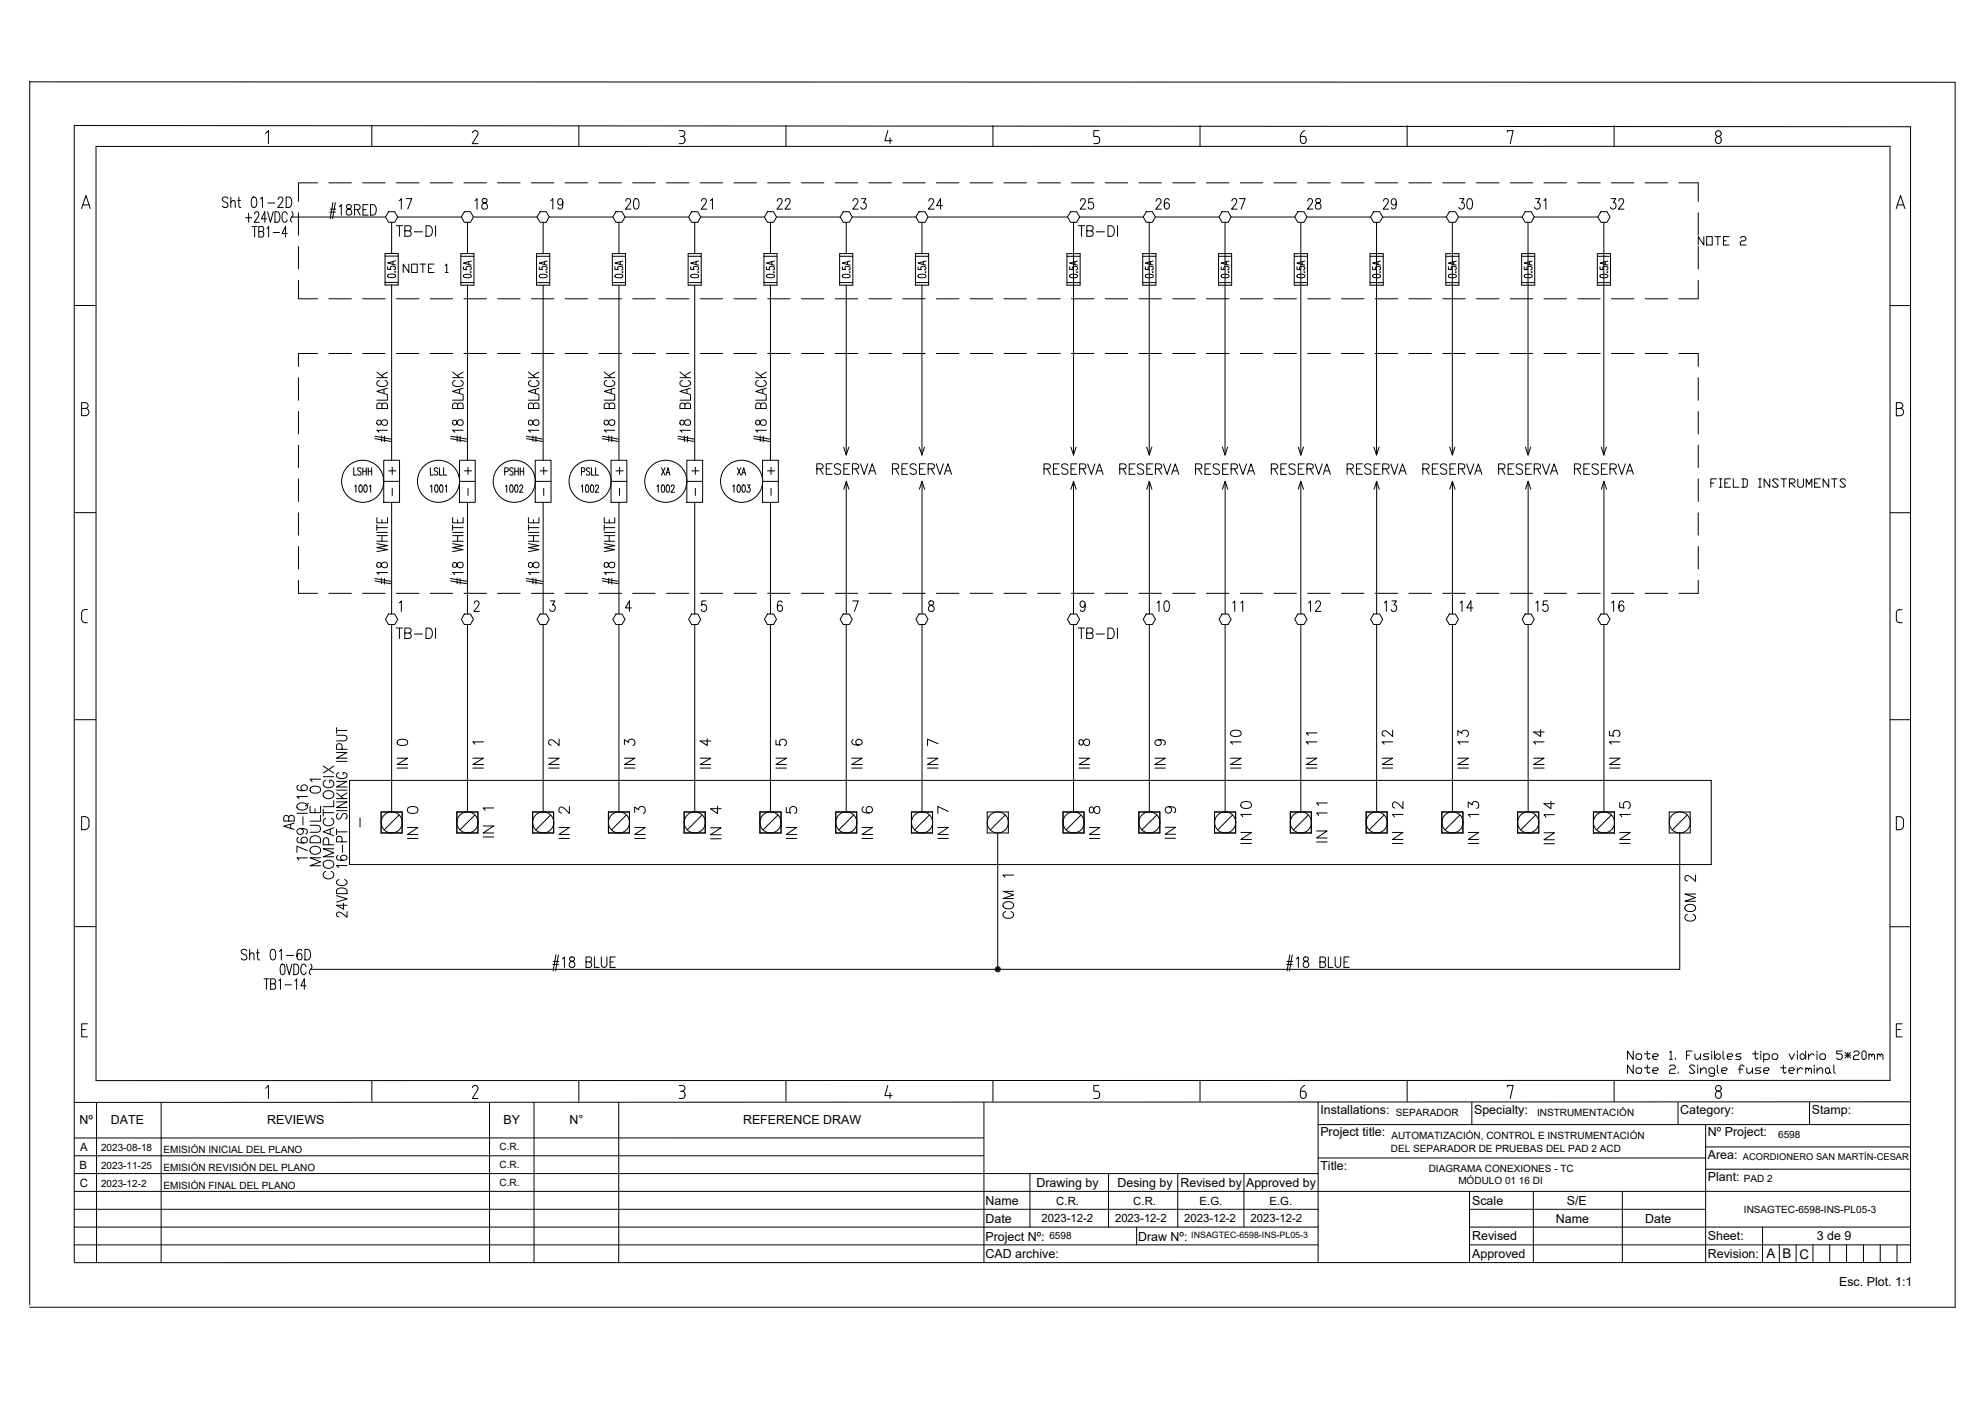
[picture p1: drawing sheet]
<svg xmlns="http://www.w3.org/2000/svg" width="420mm" height="297mm" viewBox="0 0 420 297" stroke-linecap="round" stroke-linejoin="round" font-family="sans-serif">
<g fill="none" stroke="#000" stroke-width=".21">
<path d="M6.3 17.3l407.5 .1v259.4h-407.5M6.3 17.2v259.1M15.7 26.6l388.7 .2v240.5M15.7 26.6v240.5M20.3 31h379.8v197.7l-379.8 .1zM56.2 28.3l.6-.6v2.7M67.2 38.7h-4v3.9M69.6 38.7h4.8M76.8 38.7h4.7M78.7 26.6v4.4M83.9 38.7h4.8M91 38.7h4.8"/>
<path d="M98.2 38.7h4.8M100 28.1a.61 .61 0 0 1 .8-.4 .61 .61 0 0 1 .3 .9M101.1 28.6l-1.1 1.8h1.2M105.3 38.7h4.8M112.5 38.7h4.7M119.6 38.7h4.8M122.5 26.6v4.4M126.8 38.7h4.7M133.9 38.7h4.8M141.1 38.7h4.7M143.7 27.7h.7a.6 .6 0 0 1 .6 .6 .6 .6 0 0 1-.6 .6M143.7 30.4h.7"/>
<path d="M144 28.9a.77 .77 0 0 1 1 .6 .77 .77 0 0 1-.6 .9M148.2 38.7h4.8M155.3 38.7h4.8M162.5 38.7h4.7M166.4 26.6v4.4M169.6 38.7h4.8M176.8 38.7h4.8M183.9 38.7h4.8M187.9 27.7l-.6 2.1h1.5M188.4 29.2v1.2M191.1 38.7h4.7M198.2 38.7h4.8"/>
<path d="M205.4 38.7h4.7M210.2 26.6v4.4M212.5 38.7h4.8M219.7 38.7h4.7M226.8 38.7h4.7M231.5 30.4h.6M232.6 27.7h-1.1v1.2h.7a.77 .77 0 0 1 .6 .7 .77 .77 0 0 1-.6 .8M233.9 38.7h4.8M241.1 38.7h4.7M248.2 38.7h4.8M254 26.6v4.4M255.4 38.7h4.7"/>
<path d="M262.5 38.7h4.8M269.6 38.7h4.8M276.8 38.7h4.8M283.9 38.7h4.8M291.1 38.7h4.8M297.8 26.6v4.4M298.2 38.7h4.8M305.4 38.7h4.7M312.5 38.7h4.8M319.1 28v-.3h1.2l-.6 2.7M319.7 38.7h4.7M326.8 38.7h4.8"/>
<path d="M334 38.7h4.7M341.1 38.7h4.7M341.7 26.6v4.4M348.2 38.7h4.8M355.4 38.7h4.1v3.9M363.3 29.1a.68 .68 0 0 1 1 .5 .68 .68 0 0 1-1 .6l-.2-.4zM17.3 44.1l.9-2.7 .9 2.7M17.5 43.4h1.3M48.2 42a.59 .59 0 0 0-.7-.3 .59 .59 0 0 0-.4 .8l1 .5a.56 .56 0 0 1-.3 .9l-.6-.1-.1-.2M48.9 42.9l.4-.4 .4 .1 .1 1.3M48.9 41.7v2.2M50.3 42.5h.6"/>
<path d="M50.6 41.7v1.8v.3l.4 .1M52 46.1h1.3M52.6 45.1v2M53.4 48h1M53.4 41.8l.5-.1a1.31 1.31 0 0 1 .4 1.8l-.2 .3-.4 .1a1.31 1.31 0 0 1-.4-1.8zM53.9 45.4l.1-.4a.5 .5 0 0 1 .7 0 .5 .5 0 0 1 0 .7l-.9 1.4h1.1M53.9 48v2.2M54.8 49l.9-.1 .1-.3-.1-.5-.9-.1v2.2h.7a.64 .64 0 0 0 .3-.6 .64 .64 0 0 0-.3-.6M55.1 42.1l.4-.4v2.2M56.4 46.3h-1.1l.8-1.5v2.3M56.5 48.4l.4-.4v2.2M56.6 44.8l.6 2.3 .6-2.3"/>
<path d="M56.6 43h1.6M57.8 49.2h1.4M58.2 44.8h.5a1.41 1.41 0 0 1 0 2.3h-.5zM58.9 42.2l.3-.5h.3l.3 .2a.8 .8 0 0 1-.2 1l-.8 1h1.2M60.6 41.7h.6a1.31 1.31 0 0 1 0 2.2h-.6zM60.8 49.4h-1.1l.7-1.4v2.2M60.8 45.4a.51 .51 0 0 0-.3-.5 .51 .51 0 0 0-.5 0 1.65 1.65 0 0 0 .1 2.2 .55 .55 0 0 0 .7-.6M61.8 44.8l.2 .6-.2 .5M61.8 45.9h19.8M61.8 45.9l-.3 .6 .3 .5M63.2 59.3v4h4M63.2 45v4.8"/>
<path d="M63.2 52.2v4.7M69.8 44.9h1.2M69.9 44.3h1.2M70.5 42.9l-.6 3.4M71 42.9l-.6 3.4M71.8 43.7l.4-.4v2.2M73.4 43.4a.5 .5 0 0 0 .2 .8 .7 .7 0 0 1 .9 .6 .7 .7 0 0 1-.8 .7 .73 .73 0 0 1-.4-.8 .73 .73 0 0 1 .8-.5 .45 .45 0 0 0 .3-.5 .45 .45 0 0 0-.4-.4zM75 44.4h.8a.54 .54 0 0 0 .4-.5 .54 .54 0 0 0-.4-.6h-.8v2.2M75.6 44.4l.6 1.1M76.8 44.4h.7M77.9 43.3h-1.1v2.2h1.1M78.4 43.3h.6a1.31 1.31 0 0 1 0 2.2h-.6z"/>
<path d="M81.5 59.8h2.8M81.5 54.2h2.8M82 56.4v.6h.7a.52 .52 0 0 1 .5-.7 .52 .52 0 0 1 .5 .7l-.3 .1M82.1 58.2l.7-.2a.71 .71 0 0 1 .9 .5 1.19 1.19 0 0 1-1.7 0zM82.9 47.1v6.6M83.7 55.2l-1.7 .5 1.7 .4M84.2 45.9h13.4M84.3 53.7h-2.8v6.6h2.8M97.5 54.3h2.8M97.5 53.7h2.8v6.7h-2.8zM97.5 59.8h2.8M98.1 56.5v.5h.6a.5 .5 0 0 1 .5-.6 .5 .5 0 0 1 .5 .6l-.3 .2"/>
<path d="M98.2 58.2l.6-.1a.71 .71 0 0 1 1 .4 1.24 1.24 0 0 1-1.7 0zM98.9 47.1v6.6M99.2 55.4v.6M99.6 57.6h.2zM99.8 55.3l-1.7 .4 1.7 .4M100.2 45.9h13.5M113.6 54.3h2.8M113.6 53.7h2.8v6.7h-2.8zM113.6 59.8h2.8M114.1 56.5v.5h.7a.39 .39 0 0 1 .1-.6h.4a.42 .42 0 0 1 .4 .2 .42 .42 0 0 1 0 .4l-.2 .2M114.2 58.2l.7-.1a.71 .71 0 0 1 .9 .4 1.24 1.24 0 0 1-1.7 0zM115 47.1v6.6"/>
<path d="M115.2 55.4v.6M115.6 57.6h.2zM115.8 55.3l-1.7 .4 1.7 .4M116.3 45.9h13.4M129.6 54.3h2.8M129.6 53.7h2.8v6.7h-2.8zM129.6 59.8h2.8M130.2 56.5v.5l.7 .1a.52 .52 0 0 1 .3-.8 .52 .52 0 0 1 .6 .6l-.3 .3M130.2 58.2l.7-.1a.71 .71 0 0 1 .9 .4 1.24 1.24 0 0 1-1.6 0zM131 47.1v6.6M131.3 55.4v.6M131.7 57.6h.1z"/>
<path d="M131.8 55.3l-1.6 .4 1.6 .4M132.3 45.9h13.5M145.7 54.3h2.7M145.7 53.7h2.7v6.7h-2.7zM145.7 59.8h2.7M146.2 56.5v.5h.6a.5 .5 0 0 1 .5-.6 .5 .5 0 0 1 .5 .6l-.2 .2M146.3 58.2l.6-.1a.71 .71 0 0 1 1 .4 1.24 1.24 0 0 1-1.7 0zM147.1 47.1v6.6M147.3 55.4v.6M147.7 57.6h.2zM147.9 55.3l-1.7 .4 1.7 .4M148.3 45.9h13.5"/>
<path d="M161.7 54.3h2.8M161.7 53.7h2.8v6.7h-2.8zM161.7 59.8h2.8M162.2 56.5v.5h.7a.39 .39 0 0 1 .1-.6h.4a.44 .44 0 0 1 .5 .5l-.3 .3M162.3 58.2l.7-.1a.71 .71 0 0 1 .9 .4 1.24 1.24 0 0 1-1.7 0zM163.1 47.1v6.6M163.4 55.4v.6M163.8 57.6h.1zM163.9 55.3l-1.7 .4 1.7 .4M164.4 45.9h13.4M177.7 54.3h2.8M177.7 53.7h2.8v6.7h-2.8z"/>
<path d="M177.7 59.8h2.8M178.3 56.5v.5l.7 .1a.52 .52 0 0 1 .3-.8 .52 .52 0 0 1 .6 .6l-.3 .3M178.4 58.2l.6-.1a.71 .71 0 0 1 .9 .4 1.21 1.21 0 0 1-1.6 0zM179.1 47.1v6.6M179.4 55.4v.6M179.8 57.6h.1zM179.9 55.3l-1.6 .4 1.6 .4M180.4 45.9h13.5M193.8 54.3h2.8M193.8 53.7h2.8v6.7h-2.8zM193.8 59.8h2.8M194.3 56.5v.5h.7a.5 .5 0 0 1 .4-.6 .5 .5 0 0 1 .5 .6l-.2 .2"/>
<path d="M194.4 58.2l.6-.1a.71 .71 0 0 1 1 .4 1.24 1.24 0 0 1-1.7 0zM195.1 47.1v6.6M195.4 55.4v.6M195.8 57.6h.2zM196 55.3l-1.7 .4 1.7 .4M196.4 45.9h29.6M225.8 54.3h2.8M225.8 53.7h2.8v6.7h-2.8zM225.8 59.8h2.8M226.4 56.5v.5h.6a.39 .39 0 0 1 .2-.6h.4a.42 .42 0 0 1 .4 .2 .42 .42 0 0 1 0 .4l-.2 .2M226.5 58.2l.6-.1a.71 .71 0 0 1 1 .4 1.24 1.24 0 0 1-1.7 0zM227.2 47.1v49.2"/>
<path d="M227.5 55.4v.6M227.9 57.6h.2zM228.1 55.3l-1.7 .4 1.7 .4M228.5 45.9h13.5M241.9 54.3h2.8M241.9 53.7h2.8v6.7h-2.8zM241.9 59.8h2.8M242.4 56.5v.5h.7a.51 .51 0 0 1 .5-.6 .51 .51 0 0 1 .4 .6l-.2 .2M242.5 58.2l.6-.1a.71 .71 0 0 1 1 .4 1.24 1.24 0 0 1-1.7 0zM243.3 47.1v49.2M243.6 55.4v.6M244 57.6h.1z"/>
<path d="M244.1 55.3l-1.7 .4 1.7 .4M244.6 45.9h13.4M257.9 54.3h2.8M257.9 53.7h2.8v6.7h-2.8zM257.9 59.8h2.8M258.5 56.5v.5h.6a.5 .5 0 0 1 .5-.6 .5 .5 0 0 1 .5 .6l-.3 .2M258.6 58.2l.6-.1a.71 .71 0 0 1 .9 .4 1.24 1.24 0 0 1-1.6 0zM259.3 47.1v49.2M259.6 55.4v.6M260 57.6h.1zM260.1 55.3l-1.6 .4 1.6 .4M260.6 45.9h13.5"/>
<path d="M273.9 54.3h2.8M273.9 53.7h2.8v6.7h-2.8zM273.9 59.8h2.8M274.5 56.5v.5h.7a.39 .39 0 0 1 .1-.6h.4a.42 .42 0 0 1 .4 .2 .42 .42 0 0 1 0 .4l-.2 .2M274.6 58.2l.6-.1a.71 .71 0 0 1 1 .4 1.24 1.24 0 0 1-1.7 0zM275.3 47.1v49.2M275.6 55.4v.6M276 57.6h.2zM276.2 55.3l-1.7 .4 1.7 .4M276.6 45.9h13.5M290 54.3h2.8M290 53.7h2.8v6.7h-2.8z"/>
<path d="M290 59.8h2.8M290.5 56.5v.5l.8 .1a.52 .52 0 0 1 .3-.8 .52 .52 0 0 1 .6 .6l-.3 .3M290.6 58.2l.7-.1a.71 .71 0 0 1 .9 .4 1.24 1.24 0 0 1-1.7 0zM291.4 47.1v49.2M291.7 55.4v.6M292.1 57.6h.1zM292.2 55.3l-1.7 .4 1.7 .4M292.7 45.9h13.4M306 54.3h2.8M306 53.7h2.8v6.7h-2.8zM306 59.8h2.8M306.6 56.5v.5h.6a.5 .5 0 0 1 .5-.6 .5 .5 0 0 1 .5 .6l-.3 .2"/>
<path d="M306.7 58.2l.6-.1a.71 .71 0 0 1 1 .4 1.24 1.24 0 0 1-1.7 0zM307.4 47.1v49.2M307.7 55.4v.6M308.1 57.6h.1M308.3 55.3l-1.7 .4 1.7 .4M308.7 45.9h13.5M322.1 54.3h2.8M322.1 53.7h2.8v6.7h-2.8zM322.1 59.8h2.8M322.6 56.5v.5h.7a.39 .39 0 0 1 .1-.6h.4a.44 .44 0 0 1 .5 .5l-.3 .3M322.7 58.2l.6-.1a.71 .71 0 0 1 1 .4 1.24 1.24 0 0 1-1.7 0zM323.4 47.1v49.2"/>
<path d="M323.8 55.4v.6M324.1 57.6h.2zM324.3 55.3l-1.7 .4 1.7 .4M324.7 45.9h13.5M338.1 54.3h2.8M338.1 53.7h2.8v6.7h-2.8zM338.1 59.8h2.8M338.7 56.5v.5l.7 .1a.53 .53 0 0 1 .3-.8 .53 .53 0 0 1 .6 .6l-.3 .3M338.7 58.2l.7-.1a.74 .74 0 0 1 .9 .4 1.24 1.24 0 0 1-1.6 0zM339.5 47.1v49.2M339.8 55.4v.6M340.2 57.6h.1z"/>
<path d="M340.3 55.3l-1.6 .4 1.6 .4M359.5 59.3v4h-4.1M359.5 45v4.8M359.5 52.2v4.7M401.4 44.2l.9-2.8 .9 2.8M401.6 43.4h1.3M15.9 64.7h4.4M63.2 80v4.7M67.2 74.8h-4v2.8M69.6 74.8h4.8M69.6 63.3h4.8M76.8 74.8h4.7"/>
<path d="M76.8 63.3h4.7M79.8 80h2.2M79.8 78.8l1.5 1.2M82 78.8l-1.3 .7M82.9 60.3v37.1M83.9 74.8h4.8M83.9 63.3h4.8M91 74.8h4.8M91 63.3h4.8M95.8 80h2.2M95.8 78.8l1.5 1.2M98 78.8l-1.2 .7"/>
<path d="M98.2 74.8h4.8M98.2 63.3h4.8M98.9 60.4v37M105.3 74.8h4.8M105.3 63.3h4.8M111.9 80h2.2M111.9 78.8l1.4 1.2M112.5 74.8h4.7M112.5 63.3h4.7M114.1 78.8l-1.3 .7M115 60.4v37M119.6 74.8h4.8"/>
<path d="M119.6 63.3h4.8M126.8 74.8h4.7M126.8 63.3h4.7M127.9 80h2.2M127.9 78.8l1.5 1.2M130.1 78.8l-1.3 .7M131 60.4v37M133.9 74.8h4.8M133.9 63.3h4.8M141.1 74.8h4.7M141.1 63.3h4.7M143.9 80h2.3"/>
<path d="M143.9 78.8l1.5 1.2M146.2 78.8l-1.3 .7M147.1 60.4v37M148.2 74.8h4.8M148.2 63.3h4.8M155.3 74.8h4.8M155.3 63.3h4.8M160 80h2.2M160 78.8l1.4 1.2M162.2 78.8l-1.3 .7M162.5 74.8h4.7M162.5 63.3h4.7"/>
<path d="M163.1 60.4v37M169.6 74.8h4.8M169.6 63.3h4.8M176.8 74.8h4.8M176.8 63.3h4.8M179.1 60.4v35.9M183.9 74.8h4.8M183.9 63.3h4.8M191.1 74.8h4.7M191.1 63.3h4.7M195.1 60.4v35.9M198.2 74.8h4.8"/>
<path d="M198.2 63.3h4.8M205.4 74.8h4.7M205.4 63.3h4.7M212.5 74.8h4.8M212.5 63.3h4.8M219.7 74.8h4.7M219.7 63.3h4.7M226.8 74.8h4.7M226.8 63.3h4.7M233.9 74.8h4.8M233.9 63.3h4.8M241.1 74.8h4.7"/>
<path d="M241.1 63.3h4.7M248.2 74.8h4.8M248.2 63.3h4.8M255.4 74.8h4.7M255.4 63.3h4.7M262.5 74.8h4.8M262.5 63.3h4.8M269.6 74.8h4.8M269.6 63.3h4.8M276.8 74.8h4.8M276.8 63.3h4.8M283.9 74.8h4.8"/>
<path d="M283.9 63.3h4.8M291.1 74.8h4.8M291.1 63.3h4.8M298.2 74.8h4.8M298.2 63.3h4.8M305.4 74.8h4.7M305.4 63.3h4.7M312.5 74.8h4.8M312.5 63.3h4.8M319.7 74.8h4.7M319.7 63.3h4.7M326.8 74.8h4.8"/>
<path d="M326.8 63.3h4.8M334 74.8h4.7M334 63.3h4.7M341.1 74.8h4.7M341.1 63.3h4.7M348.2 74.8h4.8M348.2 63.3h4.8M355.4 74.8h4.1v2.8M359.5 80v4.7M400 64.7h4.4M17.3 85.3h.7a.6 .6 0 0 1 .7 .6 .6 .6 0 0 1-.6 .6 .77 .77 0 0 1 .7 .7 .77 .77 0 0 1-.7 .8h-.8zM17.3 86.5h.7"/>
<path d="M63.2 87.1v4.8M63.2 94.3v4.7M74.9 99v1.6h.6M76.4 99.3a.36 .36 0 0 0-.5-.3 .36 .36 0 0 0-.1 .6l.5 .3 .1 .5-.2 .2-.5-.2M76.8 99v1.6M76.8 99.8h.7M77.5 99v1.6M77.9 99.8h.8M77.9 99v1.6M78.7 99v1.6M79.3 92.9l3.4 .6M79.3 92.4l3.4 .6"/>
<path d="M79.9 89a.59 .59 0 0 0 .2 1l.4-.1 .1-.2a.7 .7 0 0 1 .7-.8 .7 .7 0 0 1 .7 .7 .73 .73 0 0 1-.9 .4 .73 .73 0 0 1-.5-.8 .51 .51 0 0 0-.7-.2zM80.3 80.6a.61 .61 0 0 0-.4 .9 1.5 1.5 0 0 0 2.1-.2 .64 .64 0 0 0-.5-.7M80.7 92.3v1.2M80.8 85.7a.6 .6 0 0 1 .6-.4 .6 .6 0 0 1 .6 .4v.8h-2.2v-.8l.1-.2 .3-.2a.52 .52 0 0 1 .6 .4v.8M81.2 97.4h3.4v9h-3.4zM81.3 82.4v.9M81.4 92.4v1.1M82 91.1h-2.2l.4 .4M82 83.7v1h-2.2M82 82.2l-2.2 .7 2.2 .6M91.1 99v1.6h.6M92.7 99.3a.38 .38 0 0 0-.6-.2 .38 .38 0 0 0 0 .6l.4 .2 .2 .5-.3 .2-.5-.2"/>
<path d="M93 99v1.6h.6M93.9 99v1.6h.6M95.4 92.9l3.4 .6M95.4 92.4l3.4 .6M95.9 89a.6 .6 0 0 0 .2 1l.4-.1 .2-.2a.7 .7 0 0 1 .6-.8 .7 .7 0 0 1 .7 .7 .73 .73 0 0 1-.8 .4 .73 .73 0 0 1-.5-.8 .5 .5 0 0 0-.8-.2zM96.3 80.6a.61 .61 0 0 0-.4 .9 1.48 1.48 0 0 0 2.1-.2 .64 .64 0 0 0-.5-.7M96.8 92.3v1.2M96.9 85.7a.6 .6 0 0 1 .5-.4 .6 .6 0 0 1 .6 .4v.8h-2.2v-.8a.54 .54 0 0 1 .5-.4 .54 .54 0 0 1 .6 .4v.8M97.3 97.4h3.3v9h-3.3zM97.3 82.4v.9M97.4 92.4v1.1M98 91.1h-2.2l.4 .4"/>
<path d="M98 83.7v1h-2.2M98 82.2l-2.2 .7 2.2 .6M106.8 99.9l.7-.1v-.7l-.7-.1v1.6M108.6 99.3a.38 .38 0 0 0-.6-.2 .38 .38 0 0 0 .1 .6l.4 .2 .1 .5-.3 .2-.4-.2M109 99.8h.7M109 99v1.6M109.7 99v1.6M110.1 99.8h.7M110.1 99v1.6M110.8 99v1.6M111.4 92.9l3.4 .6M111.4 92.4l3.4 .6"/>
<path d="M112 89a.6 .6 0 0 0 .2 1l.4-.1 .1-.2a.7 .7 0 0 1 .6-.8 .7 .7 0 0 1 .8 .7 .73 .73 0 0 1-.9 .4 .73 .73 0 0 1-.5-.8 .5 .5 0 0 0-.7-.2zM112.4 80.6a.61 .61 0 0 0-.4 .9 1.48 1.48 0 0 0 2.1-.2 .64 .64 0 0 0-.6-.7M112.8 92.3v1.2M112.9 85.7a.6 .6 0 0 1 .6-.4 .6 .6 0 0 1 .6 .4v.8h-2.2v-.8a.54 .54 0 0 1 .5-.4 .54 .54 0 0 1 .5 .4v.8M113.3 97.4h3.3v9h-3.3zM113.3 82.4v.9M113.4 92.4v1.1M114.1 91.1h-2.2l.4 .4M114.1 83.7v1h-2.2M114.1 82.2l-2.2 .7 2.2 .6M123.1 99.9l.6-.2v-.6l-.6-.1v1.6M124.8 99.3a.37 .37 0 0 0-.5-.3 .37 .37 0 0 0-.2 .6l.6 .3 .1 .5-.2 .2-.5-.2"/>
<path d="M125.2 99v1.6h.6M126.1 99v1.6h.6M127.5 92.9l3.4 .6M127.5 92.4l3.4 .6M128 89a.6 .6 0 0 0 .2 1l.4-.1 .1-.2a.7 .7 0 0 1 .7-.8 .7 .7 0 0 1 .7 .7 .73 .73 0 0 1-.9 .4 .73 .73 0 0 1-.5-.8 .5 .5 0 0 0-.7-.2zM128.4 80.6a.61 .61 0 0 0-.4 .9 1.48 1.48 0 0 0 2.1-.2 .64 .64 0 0 0-.5-.7M128.8 92.3v1.2M129 85.7a.6 .6 0 0 1 .5-.4 .6 .6 0 0 1 .6 .4v.8h-2.2v-.8a.54 .54 0 0 1 .5-.4 .54 .54 0 0 1 .6 .4v.8M129.3 97.4h3.4v9h-3.4zM129.4 82.4v.9M129.5 92.4v1.1M130.1 91.1h-2.2l.4 .4"/>
<path d="M130.1 83.7v1h-2.2M130.1 82.2l-2.2 .7 2.2 .6M143.5 92.9l3.4 .6M143.5 92.4l3.4 .6M144 89a.6 .6 0 0 0 .2 1l.5-.1 .1-.2a.71 .71 0 0 1 .6-.8 .71 .71 0 0 1 .8 .7 .74 .74 0 0 1-.9 .4 .74 .74 0 0 1-.5-.8 .5 .5 0 0 0-.8-.2zM144.4 80.6a.61 .61 0 0 0-.4 .9 1.51 1.51 0 0 0 2.2-.2 .63 .63 0 0 0-.6-.7M144.9 92.3v1.2M145 85.7a.62 .62 0 0 1 .6-.4 .62 .62 0 0 1 .6 .4v.8h-2.3v-.8a.54 .54 0 0 1 .5-.4 .54 .54 0 0 1 .6 .4v.8M145.4 97.4h3.3v9h-3.3zM145.4 82.4v.9M145.5 92.4v1.1M146.2 91.1h-2.3l.4 .4"/>
<path d="M146.2 83.7v1h-2.3M146.2 82.2l-2.3 .7 2.3 .6M159.5 92.9l3.4 .6M159.5 92.4l3.4 .6M160.1 89a.6 .6 0 0 0 .2 1l.4-.1 .1-.2a.7 .7 0 0 1 .6-.8 .7 .7 0 0 1 .8 .7 .73 .73 0 0 1-.9 .4 .73 .73 0 0 1-.5-.8 .5 .5 0 0 0-.7-.2zM160.5 80.6a.61 .61 0 0 0-.4 .9 1.48 1.48 0 0 0 2.1-.2 .64 .64 0 0 0-.5-.7M160.9 92.3v1.2M161 85.7a.6 .6 0 0 1 .6-.4 .6 .6 0 0 1 .6 .4v.8h-2.2v-.8a.54 .54 0 0 1 .5-.4 .54 .54 0 0 1 .5 .4v.8M161.4 97.4h3.3v9h-3.3zM161.4 82.4v.9M161.6 92.4v1.1M162.2 91.1h-2.2l.4 .4"/>
<path d="M162.2 83.7v1h-2.2M162.2 82.2l-2.2 .7 2.2 .6M178.6 94.7l.5 1.6M179.7 94.7l-.6 1.6M194.6 94.7l.5 1.6M195.7 94.7l-.6 1.6M226.7 94.7l.5 1.6M227.8 94.7l-.6 1.6M242.7 94.7l.6 1.6M243.8 94.7l-.5 1.6M258.7 94.7l.6 1.6M259.8 94.7l-.5 1.6"/>
<path d="M274.8 94.7l.5 1.6M275.9 94.7l-.6 1.6M290.8 94.7l.6 1.6M291.9 94.7l-.5 1.6M306.8 94.7l.6 1.6M308 94.7l-.6 1.6M322.9 94.7l.5 1.6M324 94.7l-.6 1.6M338.9 94.7l.6 1.6M340 94.7l-.5 1.6M359.5 87.1v4.8M359.5 94.3v4.7"/>
<path d="M401.4 85.3h.8a.6 .6 0 0 1 .6 .6 .6 .6 0 0 1-.6 .6 .77 .77 0 0 1 .7 .7 .77 .77 0 0 1-.7 .8h-.8zM401.4 86.5h.8M15.9 108.5h4.4M63.2 101.4v4.8M63.2 108.6v4.7M63.2 115.7v4.8M75.1 103l.2-.3v1.5M76.1 102.7h.4l.2 .6-.1 .6-.2 .3h-.3l-.1-.6zM77.2 102.7h.4l.1 .6v.6l-.3 .3h-.2l-.2-.6zM78.2 103l.3-.3v1.5M79.8 115.1l2.2 .4-2.2 .4 2.2 .5-2.2 .4M79.8 109.6v1.1h2.2v-1.1"/>
<path d="M79.8 114.6h2.2M79.8 113.4h2.2M79.8 112.7h2.2M79.8 111.7h2.2M79.8 111.1v1.2M79.9 119.2a.59 .59 0 0 0 .2 .9l.4-.1 .1-.1a.7 .7 0 0 1 .7-.9 .7 .7 0 0 1 .7 .8 .73 .73 0 0 1-.9 .4 .73 .73 0 0 1-.5-.8 .51 .51 0 0 0-.7-.2zM80.8 110v.7M80.8 113.4v1.2M82.9 106.4v23.6M83 103.4v1.5M91.1 103l.3-.3v1.5M92.1 102.7h.5l.1 .3v.9l-.3 .3h-.3v-.3z"/>
<path d="M93.2 102.7h.4l.2 .6-.1 .6-.2 .3h-.3l-.2-.6zM94.2 103l.3-.3v1.5M95.8 115.1l2.2 .4-2.2 .4 2.2 .5-2.2 .4M95.8 109.6v1.1h2.2v-1.1M95.8 114.6h2.2M95.8 113.4h2.2M95.8 112.7h2.2M95.8 111.7h2.2M95.8 111.1v1.2M95.9 119.2a.6 .6 0 0 0 .2 .9l.4-.1 .2-.1a.7 .7 0 0 1 .6-.9 .7 .7 0 0 1 .7 .8 .73 .73 0 0 1-.8 .4 .73 .73 0 0 1-.5-.8 .5 .5 0 0 0-.8-.2zM96.9 110v.7M96.9 113.4v1.2"/>
<path d="M98.9 106.4v23.6M99.1 103.4v1.5M107 103l.3-.3v1.5M108 102.7h.4l.2 .6-.1 .6-.2 .3h-.3l-.1-.6zM109.1 102.7h.4l.2 .6-.1 .6-.3 .3h-.2l-.1-.3zM110 103l.1-.2a.34 .34 0 0 1 .5 0 .34 .34 0 0 1 0 .5l-.6 .9h.7M111.9 115.1l2.2 .4-2.2 .4 2.2 .5-2.2 .4M111.9 109.6v1.1h2.2v-1.1M111.9 114.6h2.2M111.9 113.4h2.2M111.9 112.7h2.2M111.9 111.7h2.2"/>
<path d="M111.9 111.1v1.2M112 119.2a.6 .6 0 0 0 .2 .9l.4-.1 .1-.1a.7 .7 0 0 1 .6-.9 .7 .7 0 0 1 .8 .8 .73 .73 0 0 1-.9 .4 .73 .73 0 0 1-.5-.8 .5 .5 0 0 0-.7-.2zM112.9 110v.7M112.9 113.4v1.2M115 106.4v23.6M115.1 103.4v1.5M123 103l.3-.3v1.5M124.1 102.7h.4l.1 .3v.9l-.3 .3h-.2l-.1-.3zM125.1 102.7h.4l.2 .6-.1 .6-.2 .3h-.3l-.1-.6zM126.1 103a.34 .34 0 0 1 .5-.3 .34 .34 0 0 1 0 .6l-.6 .9h.7M127.9 115.1l2.2 .4-2.2 .4 2.2 .5-2.2 .4M127.9 109.6v1.1h2.2v-1.1"/>
<path d="M127.9 114.6h2.2M127.9 113.4h2.2M127.9 112.7h2.2M127.9 111.7h2.2M127.9 111.1v1.2M128 119.2a.6 .6 0 0 0 .2 .9l.4-.1 .1-.1a.7 .7 0 0 1 .7-.9 .7 .7 0 0 1 .7 .8 .73 .73 0 0 1-.9 .4 .73 .73 0 0 1-.5-.8 .5 .5 0 0 0-.7-.2zM129 110v.7M129 113.4v1.2M131 106.4v23.6M131.1 103.4v1.5M139.1 103l.2-.3v1.5M140.1 102.7h.3a1.08 1.08 0 0 1 0 1.5h-.1a1.27 1.27 0 0 1-.2-1.5z"/>
<path d="M141.1 102.7h.5l.1 .6v.6l-.1 .3h-.3a1.27 1.27 0 0 1-.2-1.5zM142.1 103v-.2a.34 .34 0 0 1 .5 0 .34 .34 0 0 1 0 .5l-.6 .9h.8M147.1 106.4v23.6M147.2 103.4v1.5M155.1 103l.3-.3v1.5M156.2 102.7h.4l.1 .6v.6l-.3 .3h-.2l-.2-.3zM157.2 102.7h.2a1.08 1.08 0 0 1 0 1.5h-.2l-.1-.3zM158.2 102.7h.6l-.4 .6a.43 .43 0 0 1 .4 .6 .43 .43 0 0 1-.7 0M163.1 106.4v23.6M163.2 103.4v1.5M178.6 103.6l.5-1.7 .6 1.7M179.1 102v28"/>
<path d="M195.2 101.9v28.1M195.2 101.9l-.6 1.7M195.2 101.9l.5 1.7M227.2 101.9v28.1M227.2 101.9l-.5 1.7M227.2 101.9l.6 1.7M243.3 101.9v28.1M243.3 101.9l-.6 1.7M243.3 101.9l.5 1.7M259.3 101.9v28.1M259.3 101.9l-.6 1.7M259.3 101.9l.6 1.7"/>
<path d="M275.3 101.9v28.1M275.3 101.9l-.5 1.7M275.3 101.9l.6 1.7M291.4 101.9v28.1M291.4 101.9l-.6 1.7M291.4 101.9l.5 1.7M307.4 101.9v28.1M307.4 101.9l-.5 1.7M307.4 101.9l.6 1.7M323.5 101.9v28.1M323.5 101.9l-.6 1.7M323.5 101.9l.5 1.7"/>
<path d="M339.5 101.9v28.1M339.5 101.9l-.6 1.7M339.5 101.9l.5 1.7M359.5 101.4v4.8M359.5 108.6v4.7M359.5 115.7v4.8M400.1 108.6h4.3M18.5 129.1a.9 .9 0 0 0-1.2 .7v1.3a.69 .69 0 0 0 .7 .7h.5M63.2 122.8v2.8h4M69.6 125.6h4.8M76.8 125.6h4.7M79.3 123l3.4 .6"/>
<path d="M79.3 122.5l3.4 .6M80.7 122.4v1.2M81.4 122.5v1.2M82 121.2h-2.2l.4 .4M82.9 132.2v39.7M83.9 125.6h4.8M84.5 127.6l.4-.4v2.2M91 125.6h4.8M95.4 123l3.4 .6M95.4 122.5l3.4 .6M96.8 122.4v1.2M97.4 122.5v1.2"/>
<path d="M98 121.2h-2.2l.4 .4M98.2 125.6h4.8M98.3 130h1.3l.6 1.1-.6 1.1h-1.3l-.7-1.1zM98.9 132.2v39.7M100.4 127.8l.3-.6h.4l.2 .2a.8 .8 0 0 1-.2 1l-.8 1h1.2M105.3 125.6h4.8M111.4 123l3.4 .6M111.4 122.5l3.4 .6M112.5 125.6h4.7M112.8 122.4v1.2M113.4 122.5v1.2M114.1 121.2h-2.2l.4 .4"/>
<path d="M114.3 130h1.3l.7 1.1-.7 1.1h-1.3l-.6-1.1zM115 132.2v39.7M116.5 127.2h.9l-.5 .9a.66 .66 0 0 1 .6 1 .66 .66 0 0 1-1.2-.1M119.6 125.6h4.8M126.8 125.6h4.7M127.5 123l3.4 .6M127.5 122.5l3.4 .6M128.8 122.4v1.2M129.5 122.5v1.2M130.1 121.2h-2.2l.4 .4M130.4 130h1.2l.7 1.1-.7 1.1h-1.2l-.7-1.1zM131 132.2v39.7"/>
<path d="M133.7 128.7h-1.3l.8-1.5v2.2M133.9 125.6h4.8M141.1 125.6h4.7M146.4 130h1.3l.6 1.1-.6 1.1h-1.3l-.6-1.1zM147.1 132.2v39.7M148.2 125.6h4.8M149.4 127.2h-.8l-.1 1a.68 .68 0 0 1 .9 0 .68 .68 0 0 1 0 1 .68 .68 0 0 1-.9 0l-.1-.2M155.3 125.6h4.8M162.4 130h1.3l.7 1.1-.7 1.1h-1.3l-.6-1.1zM162.5 125.6h4.7M163.1 132.2v39.7M165.6 127.5a.47 .47 0 0 0-.8-.2 1.51 1.51 0 0 0 .2 2.1 .65 .65 0 0 0 .6-.7 .65 .65 0 0 0-.8-.5l-.3 .5"/>
<path d="M169.6 125.6h4.8M176.8 125.6h4.8M178.5 130h1.3l.6 1.1-.6 1.1h-1.3l-.7-1.1zM179.1 132.2v39.7M180.5 127.2h1.2l-.9 2.2M183.9 125.6h4.8M191.1 125.6h4.7M194.5 130h1.3l.6 1.1-.6 1.1h-1.3l-.6-1.1zM195.2 132.2v39.7M196.7 127.3a.5 .5 0 0 0 .2 .8 .7 .7 0 0 1 .8 .6 .7 .7 0 0 1-.8 .7 .73 .73 0 0 1-.4-.8 .73 .73 0 0 1 .9-.5 .45 .45 0 0 0 .2-.5 .45 .45 0 0 0-.3-.4zM198.2 125.6h4.8M205.4 125.6h4.7"/>
<path d="M212.5 125.6h4.8M219.7 125.6h4.7M226.8 125.6h4.7M227.2 132.2v39.7M229.7 128a.59 .59 0 0 1-.6 .6 .66 .66 0 0 1-.5-.8 .66 .66 0 0 1 .9-.5 1.88 1.88 0 0 1 0 2 .47 .47 0 0 1-.8-.2M233.9 125.6h4.8M241.1 125.6h4.7M243.3 132.2v39.7M248.2 125.6h4.8M255.4 125.6h4.7M259.3 132.2v39.7M262.5 125.6h4.8"/>
<path d="M269.6 125.6h4.8M275.3 132.2v39.7M283.9 125.6h4.8M291.4 132.2v39.7M298.2 125.6h4.8M305.4 125.6h4.7M307.4 132.2v39.7M312.5 125.6h4.8M319.7 125.6h4.7M323.5 132.2v39.7M326.8 125.6h4.8M334 125.6h4.7"/>
<path d="M339.5 132.2v39.7M348.2 125.6h4.8M359.5 122.8v2.8h-4.1M402.6 129.1h-.5a.69 .69 0 0 0-.7 .7v1.3a.69 .69 0 0 0 .7 .7h.5M15.9 152.4h4.4M71.2 155.7h1.6a.59 .59 0 0 1 .7 .6 .59 .59 0 0 1-.7 .6h-1.6M71.2 154.7h2.3M71.2 154.1v1.2M72.4 158.6v-.7a.6 .6 0 0 0-.6-.5 .6 .6 0 0 0-.6 .5v.7h2.3M102.3 157.1h-2.2l.4 .5M245.2 156.6a.65 .65 0 0 1 .5 .8 .65 .65 0 0 1-.9 .4 .65 .65 0 0 1-.3-.9 1.76 1.76 0 0 1 2.1 0 .57 .57 0 0 1-.3 .8M278.7 157.1h-2.2l.4 .5"/>
<path d="M278.7 155.2h-2.2l.4 .5M308.6 155.7v-1l.8 .6a.69 .69 0 0 1 1.1-.6 .69 .69 0 0 1-.1 1.2M310.8 157.1h-2.2l.4 .5M400.1 152.4h4.3M17.3 172.9h.7a.84 .84 0 0 1 .8 .9v1a.84 .84 0 0 1-.8 .8l-.7 .1zM74 165.2h288.2v17.8h-288.2zM76.2 173.2v1.9M84.5 172.6l-3.2 3.1M85.1 171.9h-4.4v4.5h4.4M100.1 160.5h2.2l-2.2 1.4h2.2M100.1 162.6h2.2M100.5 172.6l-3.1 3.1"/>
<path d="M101.2 171.9h-4.5v4.5h4.5M116.6 172.6l-3.2 3.1M117.2 171.9h-4.5v4.5h4.5M132.6 172.6l-3.2 3.1M133.2 171.9h-4.4v4.5h4.4M148.6 172.6l-3.1 3.1M149.3 171.9h-4.5v4.5h4.5M164.7 172.6l-3.2 3.1M165.3 171.9h-4.4v4.5h4.4M180.7 172.6l-3.1 3.1M181.3 171.9h-4.4v4.5h4.4M196.7 172.6l-3.1 3.1"/>
<path d="M197.4 171.9h-4.5v4.5h4.5M209 171.9h4.4v4.5h-4.4zM211.2 176.4v28.8M212.8 172.6l-3.2 3.1M228.8 172.6l-3.1 3.1M229.5 171.9h-4.5v4.5h4.5M244.4 160.5h2.3l-2.3 1.4h2.3M244.4 162.6h2.3M244.8 172.6l-3.1 3.1M245.5 171.9h-4.4v4.5h4.4M260.9 172.6l-3.2 3.1M261.5 171.9h-4.4v4.5h4.4"/>
<path d="M276.5 160.5h2.2l-2.2 1.4h2.2M276.5 162.6h2.2M276.9 172.6l-3.1 3.1M277.6 171.9h-4.5v4.5h4.5M293 172.6l-3.2 3.1M293.6 171.9h-4.4v4.5h4.4M308.6 160.5h2.2l-2.2 1.4h2.2M308.6 162.6h2.2M309 172.6l-3.2 3.1M309.7 171.9h-4.5v4.5h4.5M325 172.6l-3.1 3.1M325.7 171.9h-4.5v4.5h4.5"/>
<path d="M341.1 172.6l-3.2 3.1M341.7 171.9h-4.4v4.5h4.4M353.3 171.9h4.5v4.5h-4.5zM355.5 176.4v28.8h-289.8M357.1 172.6l-3.1 3.1M402.1 175.7a.84 .84 0 0 0 .8-.9v-1a.84 .84 0 0 0-.8-.9h-.7v2.8h.7M15.9 196.2h4.4M71.2 189.6l2.3 .7-2.3 .7M72.7 191.2v1.3l-1.5-.8h2.3M73.5 193v1.2l-1.1-.8a.64 .64 0 0 0-.8-.3 .64 .64 0 0 0-.4 .7l.6 .3M400.1 196.2h4.3M17.3 218h.9"/>
<path d="M18.5 216.8h-1.2v2.7h1.2M52.2 201.3a.59 .59 0 0 0-.7-.3 .59 .59 0 0 0-.4 .7l1 .6a.56 .56 0 0 1-.3 .9h-.3l-.4-.3M52.8 202.2l.5-.5 .4 .1 .1 1.4M52.8 201v2.2M54.3 201.7h.6M54.5 201v1.8l.1 .3 .4 .1M55.9 207.2h1M56.4 207.2v2.3M57.3 208.3l.9-.1 .1-.3-.1-.6-.9-.1v2.3h.7a.62 .62 0 0 0 .4-.6 .62 .62 0 0 0-.4-.6M57.4 201.1l.5-.1a1.32 1.32 0 0 1 .4 1.8l-.2 .3-.4 .1a1.32 1.32 0 0 1-.4-1.8zM59 207.7l.4-.5v2.3M59.1 201.4l.4-.4v2.2"/>
<path d="M59.5 204.2l.4-.1a1.1 1.1 0 0 1 .4 1.3l-.2 .8-.4 .1a1.8 1.8 0 0 1-.2-2.1zM60.3 208.5h1.4M60.6 204.1l.6 2.2 .6-2.2M60.6 202.3h1.6M62.2 204.1h.5a1.43 1.43 0 0 1 0 2.2h-.5zM62.4 207.7l.4-.5v2.3M63.9 201.3a.47 .47 0 0 0-.8-.2 1.53 1.53 0 0 0 .3 2.1 .66 .66 0 0 0 .5-.8 .66 .66 0 0 0-.8-.5l-.2 .6M64.5 201h.6a1.32 1.32 0 0 1 0 2.2h-.6zM64.8 208.7h-1.1l.7-1.5v2.3M64.8 204.7a.52 .52 0 0 0-.5-.6 .52 .52 0 0 0-.5 .6v1.1a.51 .51 0 0 0 .2 .5 .51 .51 0 0 0 .6-.1l.2-.4M65.8 204.1a.94 .94 0 0 1-.3 1.5v.4l.3 .3M117 204.2h1.2"/>
<path d="M117.1 203.6h1.2M117.7 202.2l-.6 3.4M118.2 202.2l-.6 3.4M119 203l.5-.4v2.2M120.7 202.7a.5 .5 0 0 0 .1 .7 .7 .7 0 0 1 .9 .7 .7 .7 0 0 1-.8 .7 .73 .73 0 0 1-.4-.9 .73 .73 0 0 1 .8-.5 .45 .45 0 0 0 .3-.4 .45 .45 0 0 0-.4-.4zM124 203.7h.8a.54 .54 0 0 0 .4-.6 .54 .54 0 0 0-.4-.5h-.8v2.2h.8a.6 .6 0 0 0 .5-.6 .6 .6 0 0 0-.5-.5M125.8 202.6v2.2h1M127.3 202.6v1.6a.59 .59 0 0 0 .6 .6 .59 .59 0 0 0 .6-.6v-1.6M129.1 203.7h.7M130.2 202.6h-1.1v2.2h1.1M272.3 204.2h1.2M272.4 203.6h1.2"/>
<path d="M273 202.2l-.6 3.4M273.5 202.2l-.6 3.4M274.4 203l.4-.4v2.2M276 202.7a.5 .5 0 0 0 .2 .7 .7 .7 0 0 1 .8 .7 .7 .7 0 0 1-.7 .7 .73 .73 0 0 1-.4-.9 .73 .73 0 0 1 .8-.5 .45 .45 0 0 0 .2-.4 .45 .45 0 0 0-.3-.4zM279.4 203.7h.7a.54 .54 0 0 0 .5-.6 .54 .54 0 0 0-.5-.5h-.7v2.2h.7a.6 .6 0 0 0 .5-.6 .6 .6 0 0 0-.5-.5M281.2 202.6v2.2h1M282.6 202.6v1.6a.59 .59 0 0 0 .6 .6 .59 .59 0 0 0 .6-.6v-1.6M284.5 203.7h.7M285.6 202.6h-1.1v2.2h1.1M401.4 218h.9M402.6 216.8h-1.2v2.7h1.2M20.4 233.4v33.9"/>
<path d="M34.1 233.4v33.9M56.2 230.4l.6-.6v2.8M78.7 228.8v4.4M100 230.3a.61 .61 0 0 1 .8-.5 .61 .61 0 0 1 .3 .9M101.1 230.7l-1.1 1.9h1.2M103.6 233.4v33.9M113 233.4v33.9M122.5 228.8v4.4M131 233.4v33.9M143.7 229.8h.7a.6 .6 0 0 1 .6 .6 .6 .6 0 0 1-.6 .6M144 231a.78 .78 0 0 1 1 .6 .78 .78 0 0 1-.6 1h-.7M166.4 228.8v4.4"/>
<path d="M187.9 229.8l-.6 2.2h1.5M188.4 231.3v1.3M208.3 233.4v33.9M210.2 228.8v4.4M232.6 229.8h-1.1v1.2h.7a.78 .78 0 0 1 .6 .8 .78 .78 0 0 1-.6 .8h-.7M254 228.8v4.4M279 233.4v33.9M279 238.1h125.4M297.8 228.8v4.4M311.5 233.4v4.7M319.1 230.1v-.3h1.2l-.6 2.8M341.7 228.8v4.4"/>
<path d="M345.7 222.5v1.8l-1.2-1.8v1.8M345.7 225.5v1.8l-1.2-1.8v1.8M346.3 223.4l.3-.3h.6l.3 .3v.6l-.3 .3h-.6l-.3-.3zM346.3 226.4l.3-.3h.6l.3 .3v.6l-.3 .3h-.6l-.3-.3zM348.1 223.1h1.2M348.1 226.1h1.2M348.7 222.5v1.5l.3 .3 .3-.3M348.7 225.5v1.5l.3 .3 .3-.3M349.8 223.7h.9l.3-.3-.3-.3h-.6l-.3 .3v.6l.3 .3h.6M349.8 226.7h.9l.3-.3-.3-.3h-.6l-.3 .3v.6l.3 .3h.6M353.4 222.8l.3-.3v1.8M353.4 225.8l.3-.3h.6l.3 .3v.3l-.3 .3h-.6l-.3 .3v.6h1.2"/>
<path d="M353.4 224.3h.6M354.6 224v.3M355.2 233.4v4.7M355.2 227v.3M357 223.4h.6M358.2 222.5h-1.2v1.8M358.8 223.1v.9l.3 .3h.3l.5-.6M358.8 225.8l-.3-.3h-.6l-.3 .3 1.2 1.2-.3 .3h-.6l-.3-.3M359.4 225.5v.3M359.4 226.1v1.2M359.9 226.7l.6-.6h.3l.3 .3v.9M359.9 223.1v1.2"/>
<path d="M359.9 226.1v1.2M361 238.1v29.2M361.7 223.1h-.9l-.3 .3 .3 .3h.6l.3 .3-.3 .3h-.9M362.3 222.5v.3M362.3 223.1v1.2M362.9 223.7l.6-.6h.3l.3 .3v.6l-.3 .3h-.3zM362.9 227.3h-.9l-.3-.3v-.6l.3-.3h.6l.3 .3v1.2l-.3 .3h-.6l-.3-.3M362.9 222.5v1.8M363.3 231.2a.69 .69 0 0 1 1 .6 .69 .69 0 0 1-1 .6l-.2-.4zM363.5 225.5v1.5l.3 .3M364.4 226.7h.9l.3-.3-.3-.3h-.6l-.3 .3v.6l.3 .3h.6M364.7 222.5v1.5l.3 .3"/>
<path d="M365.6 223.7h.9l.3-.3-.3-.3h-.6l-.3 .3v.6l.3 .3h.6M368 226.4h.9M368.6 223.1h-.9l-.3 .3 .3 .3h.6l.3 .3-.3 .3h-.9M369.2 225.8l-.3-.3h-.3l-.3 .3v1.5M369.7 226.1v.9l.3 .3h.3l.6-.6M370.9 223.1h1.2M370.9 226.1v1.2M371.5 222.5v1.5l.3 .3 .3-.3M372.7 226.1h-.9l-.3 .3 .3 .3h.6l.3 .3-.3 .3h-.9M372.7 222.5v.3M372.7 223.1v1.2M373.3 223.4l.3-.3h.6l.3 .3v.6l-.3 .3h-.9"/>
<path d="M373.3 226.7h.9l.3-.3-.3-.3h-.6l-.3 .3v.6l.3 .3h.6M373.3 223.1v1.8M375.1 223.4l.3-.3h.6l.3 .3v.6l-.3 .3h-.6l-.3-.3zM376.9 226.1h1.2M377.5 225.5v1.5l.3 .3 .3-.3M378.7 223.1l.6 1.2 .5-1.2M378.7 226.7h.8l.3-.3-.3-.3h-.5l-.3 .3v.6l.3 .3h.5M380.4 222.5v.3M380.4 223.1v1.2M380.4 226.1v1.2M381 223.4l.3-.3h.3l.6 .6-.6 .6h-.3l-.3-.3zM381.6 226.4l-.3-.3h-.3l-.6 .6"/>
<path d="M382.2 226.4l.3-.3 .3 .3v.3M382.2 222.5v1.8M382.2 226.1v1.2M382.8 226.4l.3-.3 .3 .3v.9M382.8 223.1v1.2M383 233.4v4.7M384 223.4l-.3-.3h-.3l-.6 .6M384 225.5v.3M384 226.1v1.2M384.6 226.7l.6-.6h.3l.3 .3v.9M384.6 222.5v.3M384.6 223.1v1.2"/>
<path d="M384.6 226.1v1.2M385.2 223.4l.3-.3h.6l.3 .3v.6l-.3 .3h-.6l-.3-.3zM386.4 226.4l.3-.3h.3l.3 .3v.6l-.3 .3h-.3l-.3-.3zM387.3 227l.3 .3M388.2 225.5v1.5l.3 .3M389.9 222.5h-1.1v.6h.8l.3 .3v.6l-.3 .3h-.5l-.3-.3M390.5 223.4h1.2M390.5 222.8l1.2 1.2M391.1 222.8v1.2M391.7 222.8l-1.2 1.2M392.3 222.8l.3-.3h.6l.3 .3v.3l-.3 .3h-.6l-.3 .3v.6h1.2M394.1 222.8l.3-.3h.3l.3 .3v1.2l-.3 .3h-.3l-.3-.3z"/>
<path d="M395.6 223.4l.3-.3 .3 .3v.3M395.6 223.1v1.2M396.2 223.4l.3-.3 .3 .3v.9M397.4 223.4l.3-.3 .3 .3v.3M397.4 223.1v1.2M398 223.4l.3-.3 .3 .3v.9M404.4 233.3l-388.7 .1M15.7 259.8h263.3M15.7 256h263.3M15.7 252.2h388.6M15.7 244.7h192.5M15.7 248.5h263.3"/>
<path d="M208.2 240.9h-192.5M218 248.5v11.3M234.6 248.5v11.3M240.6 259.8v3.8M249.3 248.5v11.3M263.3 248.5v11.3M279 245.2h82M311.1 259.8h93.3M311.1 256h49.9M311.1 252.2v15.1M324.6 252.2v15.1M343.4 252.2v15.1"/>
<path d="M361 242.8h43.4M361 247.5h43.4M373.1 259.8v7.5M15.7 263.6h263.3M311.1 263.6h93.3M376.6 263.6v3.7M380.2 263.6v3.7M383.7 263.6v3.7M387.3 263.6v3.7M390.8 263.6v3.7M394.4 263.6v3.7M398 263.6v3.7"/>
<path d="M401.5 263.6v3.7M404.4 267.3h-388.7"/>
<circle cx="363.7" cy="28.3" r=".6"/>
<circle cx="76.8" cy="101.9" r="4.5"/>
<circle cx="92.8" cy="101.9" r="4.5"/>
<circle cx="108.9" cy="101.9" r="4.5"/>
<circle cx="124.9" cy="101.9" r="4.5"/>
<circle cx="140.9" cy="101.9" r="4.5"/>
<circle cx="157" cy="101.9" r="4.5"/>
<circle cx="82.9" cy="174.1" r="2.23"/>
<circle cx="99" cy="174.1" r="2.23"/>
<circle cx="115" cy="174.1" r="2.23"/>
<circle cx="131" cy="174.1" r="2.23"/>
<circle cx="147.1" cy="174.1" r="2.23"/>
<circle cx="163.1" cy="174.1" r="2.23"/>
<circle cx="179.1" cy="174.1" r="2.23"/>
<circle cx="195.2" cy="174.1" r="2.23"/>
<circle cx="211.2" cy="174.1" r="2.23"/>
<circle cx="227.2" cy="174.1" r="2.23"/>
<circle cx="243.3" cy="174.1" r="2.23"/>
<circle cx="259.3" cy="174.1" r="2.23"/>
<circle cx="275.4" cy="174.1" r="2.23"/>
<circle cx="291.4" cy="174.1" r="2.23"/>
<circle cx="307.4" cy="174.1" r="2.23"/>
<circle cx="323.5" cy="174.1" r="2.23"/>
<circle cx="339.5" cy="174.1" r="2.23"/>
<circle cx="355.6" cy="174.1" r="2.23"/>
<circle cx="211.2" cy="205.2" r=".54"/>
<circle cx="211.2" cy="205.2" r=".33"/>
<circle cx="211.2" cy="205.2" r=".16"/>
<circle cx="363.7" cy="230.4" r=".6"/>
</g>
<g font-size="6.2">
<text x="274.1" y="31.7">6</text>
<text x="274.1" y="233.9">6</text>
</g>
<g font-size="5.7">
<text x="82.5" y="136.5">TB-DI</text>
<text x="226.8" y="136.5">TB-DI</text>
<text x="105.5" y="178.5" transform="rotate(-90 105.5 178.5)">IN 1</text>
<text x="137.6" y="178.9" transform="rotate(-90 137.6 178.9)">IN 3</text>
<text x="169.7" y="178.9" transform="rotate(-90 169.7 178.9)">IN 5</text>
<text x="201.8" y="178.9" transform="rotate(-90 201.8 178.9)">IN 7</text>
<text x="281.9" y="179.6" transform="rotate(-90 281.9 179.6)">IN 11</text>
<text x="314" y="179.9" transform="rotate(-90 314 179.9)">IN 13</text>
<text x="346.1" y="179.9" transform="rotate(-90 346.1 179.9)">IN 15</text>
<text x="71.6" y="187.3" transform="rotate(-90 71.6 187.3)">COMPACTLOGIX</text>
<text x="215.5" y="195.8" transform="rotate(-90 215.5 195.8)">COM 1</text>
<text x="359.8" y="196.1" transform="rotate(-90 359.8 196.1)">COM 2</text>
</g>
<g font-size="5.3">
<text x="83.3" y="45.5">17</text>
<text x="99.5" y="45.5">18</text>
<text x="115.4" y="45.5">19</text>
<text x="131.2" y="45.5">20</text>
<text x="147.1" y="45.5">21</text>
<text x="163.3" y="45.5">22</text>
<text x="179.2" y="45.5">23</text>
<text x="195.4" y="45.5">24</text>
<text x="227.5" y="45.5">25</text>
<text x="243.4" y="45.5">26</text>
<text x="259.3" y="45.5">27</text>
<text x="275.5" y="45.5">28</text>
<text x="291.4" y="45.5">29</text>
<text x="307.6" y="45.5">30</text>
<text x="323.5" y="45.5">31</text>
<text x="339.7" y="45.5">32</text>
<text x="82.5" y="51.2">TB-DI</text>
<text x="227.2" y="51.2">TB-DI</text>
<text x="358.1" y="53.3">NOTE 2</text>
<text x="171.8" y="101.6">RESERVA</text>
<text x="187.7" y="101.6">RESERVA</text>
<text x="219.8" y="101.6">RESERVA</text>
<text x="235.7" y="101.6">RESERVA</text>
<text x="251.9" y="101.6">RESERVA</text>
<text x="267.8" y="101.6">RESERVA</text>
<text x="284" y="101.6">RESERVA</text>
<text x="299.9" y="101.6">RESERVA</text>
<text x="316.1" y="101.6">RESERVA</text>
<text x="332" y="101.6">RESERVA</text>
<text x="243.8" y="130.5">10</text>
<text x="263.9" y="130.5" transform="rotate(-90 263.9 130.5)">11</text>
<text x="275.9" y="130.5">12</text>
<text x="291.7" y="130.5">13</text>
<text x="308" y="130.5">14</text>
<text x="323.8" y="130.5">15</text>
<text x="339.7" y="130.5">16</text>
<text x="87.1" y="163.7" transform="rotate(-90 87.1 163.7)">IN 0</text>
<text x="119.2" y="163.7" transform="rotate(-90 119.2 163.7)">IN 2</text>
<text x="135.1" y="163.7" transform="rotate(-90 135.1 163.7)">IN 3</text>
<text x="151.3" y="163.7" transform="rotate(-90 151.3 163.7)">IN 4</text>
<text x="167.2" y="163.7" transform="rotate(-90 167.2 163.7)">IN 5</text>
<text x="183.4" y="163.7" transform="rotate(-90 183.4 163.7)">IN 6</text>
<text x="199.3" y="163.7" transform="rotate(-90 199.3 163.7)">IN 7</text>
<text x="231.4" y="163.7" transform="rotate(-90 231.4 163.7)">IN 8</text>
<text x="263.5" y="163.7" transform="rotate(-90 263.5 163.7)">IN 10</text>
<text x="295.6" y="163.7" transform="rotate(-90 295.6 163.7)">IN 12</text>
<text x="327.7" y="163.7" transform="rotate(-90 327.7 163.7)">IN 14</text>
<text x="343.6" y="163.7" transform="rotate(-90 343.6 163.7)">IN 15</text>
<text x="63.1" y="176.7" transform="rotate(-90 63.1 176.7)">AB</text>
<text x="89.3" y="178.9" transform="rotate(-90 89.3 178.9)">IN 0</text>
<text x="121.4" y="178.9" transform="rotate(-90 121.4 178.9)">IN 2</text>
<text x="153.5" y="178.9" transform="rotate(-90 153.5 178.9)">IN 4</text>
<text x="185.6" y="178.9" transform="rotate(-90 185.6 178.9)">IN 6</text>
<text x="233.5" y="178.9" transform="rotate(-90 233.5 178.9)">IN 8</text>
<text x="249.8" y="178.9" transform="rotate(-90 249.8 178.9)">IN 9</text>
<text x="265.6" y="179.9" transform="rotate(-90 265.6 179.9)">IN 10</text>
<text x="297.7" y="179.9" transform="rotate(-90 297.7 179.9)">IN 12</text>
<text x="329.8" y="179.9" transform="rotate(-90 329.8 179.9)">IN 14</text>
<text x="68.8" y="184.5" transform="rotate(-90 68.8 184.5)">MODULE 01</text>
</g>
<g font-size="4.9">
<text x="84" y="58.9">NOTE 1</text>
<text x="138.6" y="102">XA</text>
<text x="158.7" y="102" transform="rotate(-90 158.7 102)">XA</text>
<text x="360.9" y="104.4">FIELD INSTRUMENTS</text>
</g>
<g font-size="4.4">
<text x="81.1" y="101.6">+</text>
<text x="97" y="101.6">+</text>
<text x="113.2" y="101.6">+</text>
<text x="129.1" y="101.6">+</text>
<text x="145.3" y="101.6">+</text>
<text x="161.2" y="101.6">+</text>
</g>
<g font-size="2.8">
<text x="373.9" y="266.4">A</text>
<text x="377.3" y="266.4">B</text>
<text x="380.9" y="266.5">C</text>
</g>
<g font-size="2.6">
<text x="16.8" y="238">Nº</text>
<text x="23.5" y="238">DATE</text>
<text x="56.5" y="238">REVIEWS</text>
<text x="106.6" y="238">BY</text>
<text x="120.6" y="238">N°</text>
<text x="157.3" y="238">REFERENCE DRAW</text>
<text x="279.5" y="235.9">Installations:</text>
<text x="312" y="235.9">Specialty:</text>
<text x="355.6" y="235.9">Category:</text>
<text x="383.5" y="235.9">Stamp:</text>
<text x="279.5" y="240.6">Project title:</text>
<text x="361.5" y="245.3">Area:</text>
<text x="361.5" y="240.6">Nº Project:</text>
<text x="219.4" y="251.3">Drawing by</text>
<text x="236.5" y="251.3">Desing by</text>
<text x="249.9" y="251.3">Revised by</text>
<text x="263.7" y="251.3">Approved by</text>
<text x="279.5" y="247.7">Title:</text>
<text x="361.5" y="250">Plant:</text>
<text x="208.6" y="255.1">Name</text>
<text x="311.6" y="255.1">Scale</text>
<text x="331.6" y="255.1">S/E</text>
<text x="208.6" y="258.9">Date</text>
<text x="208.6" y="262.7">Project Nº:</text>
<text x="240.9" y="262.8">Draw Nº:</text>
<text x="311.6" y="262.6">Revised</text>
<text x="329.3" y="258.8">Name</text>
<text x="348.2" y="258.8">Date</text>
<text x="361.5" y="262.6">Sheet:</text>
<text x="384.5" y="262.6">3 de 9</text>
<text x="208.6" y="266.4">CAD archive:</text>
<text x="311.6" y="266.4">Approved</text>
<text x="361.5" y="266.4">Revision:</text>
<text x="389.3" y="272.3">Esc. Plot. 1:1</text>
</g>
<g font-size="2.4">
<text x="17" y="243.7">A</text>
<text x="16.8" y="247.5">B</text>
<text x="16.9" y="251.3">C</text>
<text x="223.6" y="255.1">C.R.</text>
<text x="239.9" y="255.1">C.R.</text>
<text x="253.9" y="255.1">E.G.</text>
<text x="268.7" y="255.1">E.G.</text>
<text x="220.5" y="258.8">2023-12-2</text>
<text x="236" y="258.8">2023-12-2</text>
<text x="250.7" y="258.8">2023-12-2</text>
<text x="264.7" y="258.8">2023-12-2</text>
</g>
<g font-size="2.1">
<text x="295.5" y="236.4">SEPARADOR</text>
<text x="325.3" y="236.4">INSTRUMENTACIÓN</text>
<text x="21.4" y="243.7">2023-08-18</text>
<text x="34.6" y="244.1">EMISIÓN INICIAL DEL PLANO</text>
<text x="105.8" y="243.5">C.R.</text>
<text x="294.4" y="243.9">DEL SEPARADOR DE PRUEBAS DEL PAD 2 ACD</text>
<text x="294.5" y="241.2">AUTOMATIZACIÓN, CONTROL E INSTRUMENTACIÓN</text>
<text x="376.4" y="241">6598</text>
<text x="21.4" y="247.5">2023-11-25</text>
<text x="21.4" y="251.3">2023-12-2</text>
<text x="34.6" y="247.9">EMISIÓN REVISIÓN DEL PLANO</text>
<text x="34.6" y="251.6">EMISIÓN FINAL DEL PLANO</text>
<text x="105.8" y="247.3">C.R.</text>
<text x="105.8" y="251.1">C.R.</text>
<text x="302.4" y="248.1">DIAGRAMA CONEXIONES - TC</text>
<text x="308.7" y="250.6">MÓDULO 01 16 DI</text>
<text x="369.1" y="250.2">PAD 2</text>
<text x="369.1" y="256.9">INSAGTEC-6598-INS-PL05-3</text>
<text x="222.1" y="262.3">6598</text>
</g>
<text font-size="2" x="368.9" y="245.7">ACORDIONERO SAN MARTÍN-CESAR</text>
<text font-size="1.9" x="252.2" y="262.2">INSAGTEC-6598-INS-PL05-3</text>
</svg>
